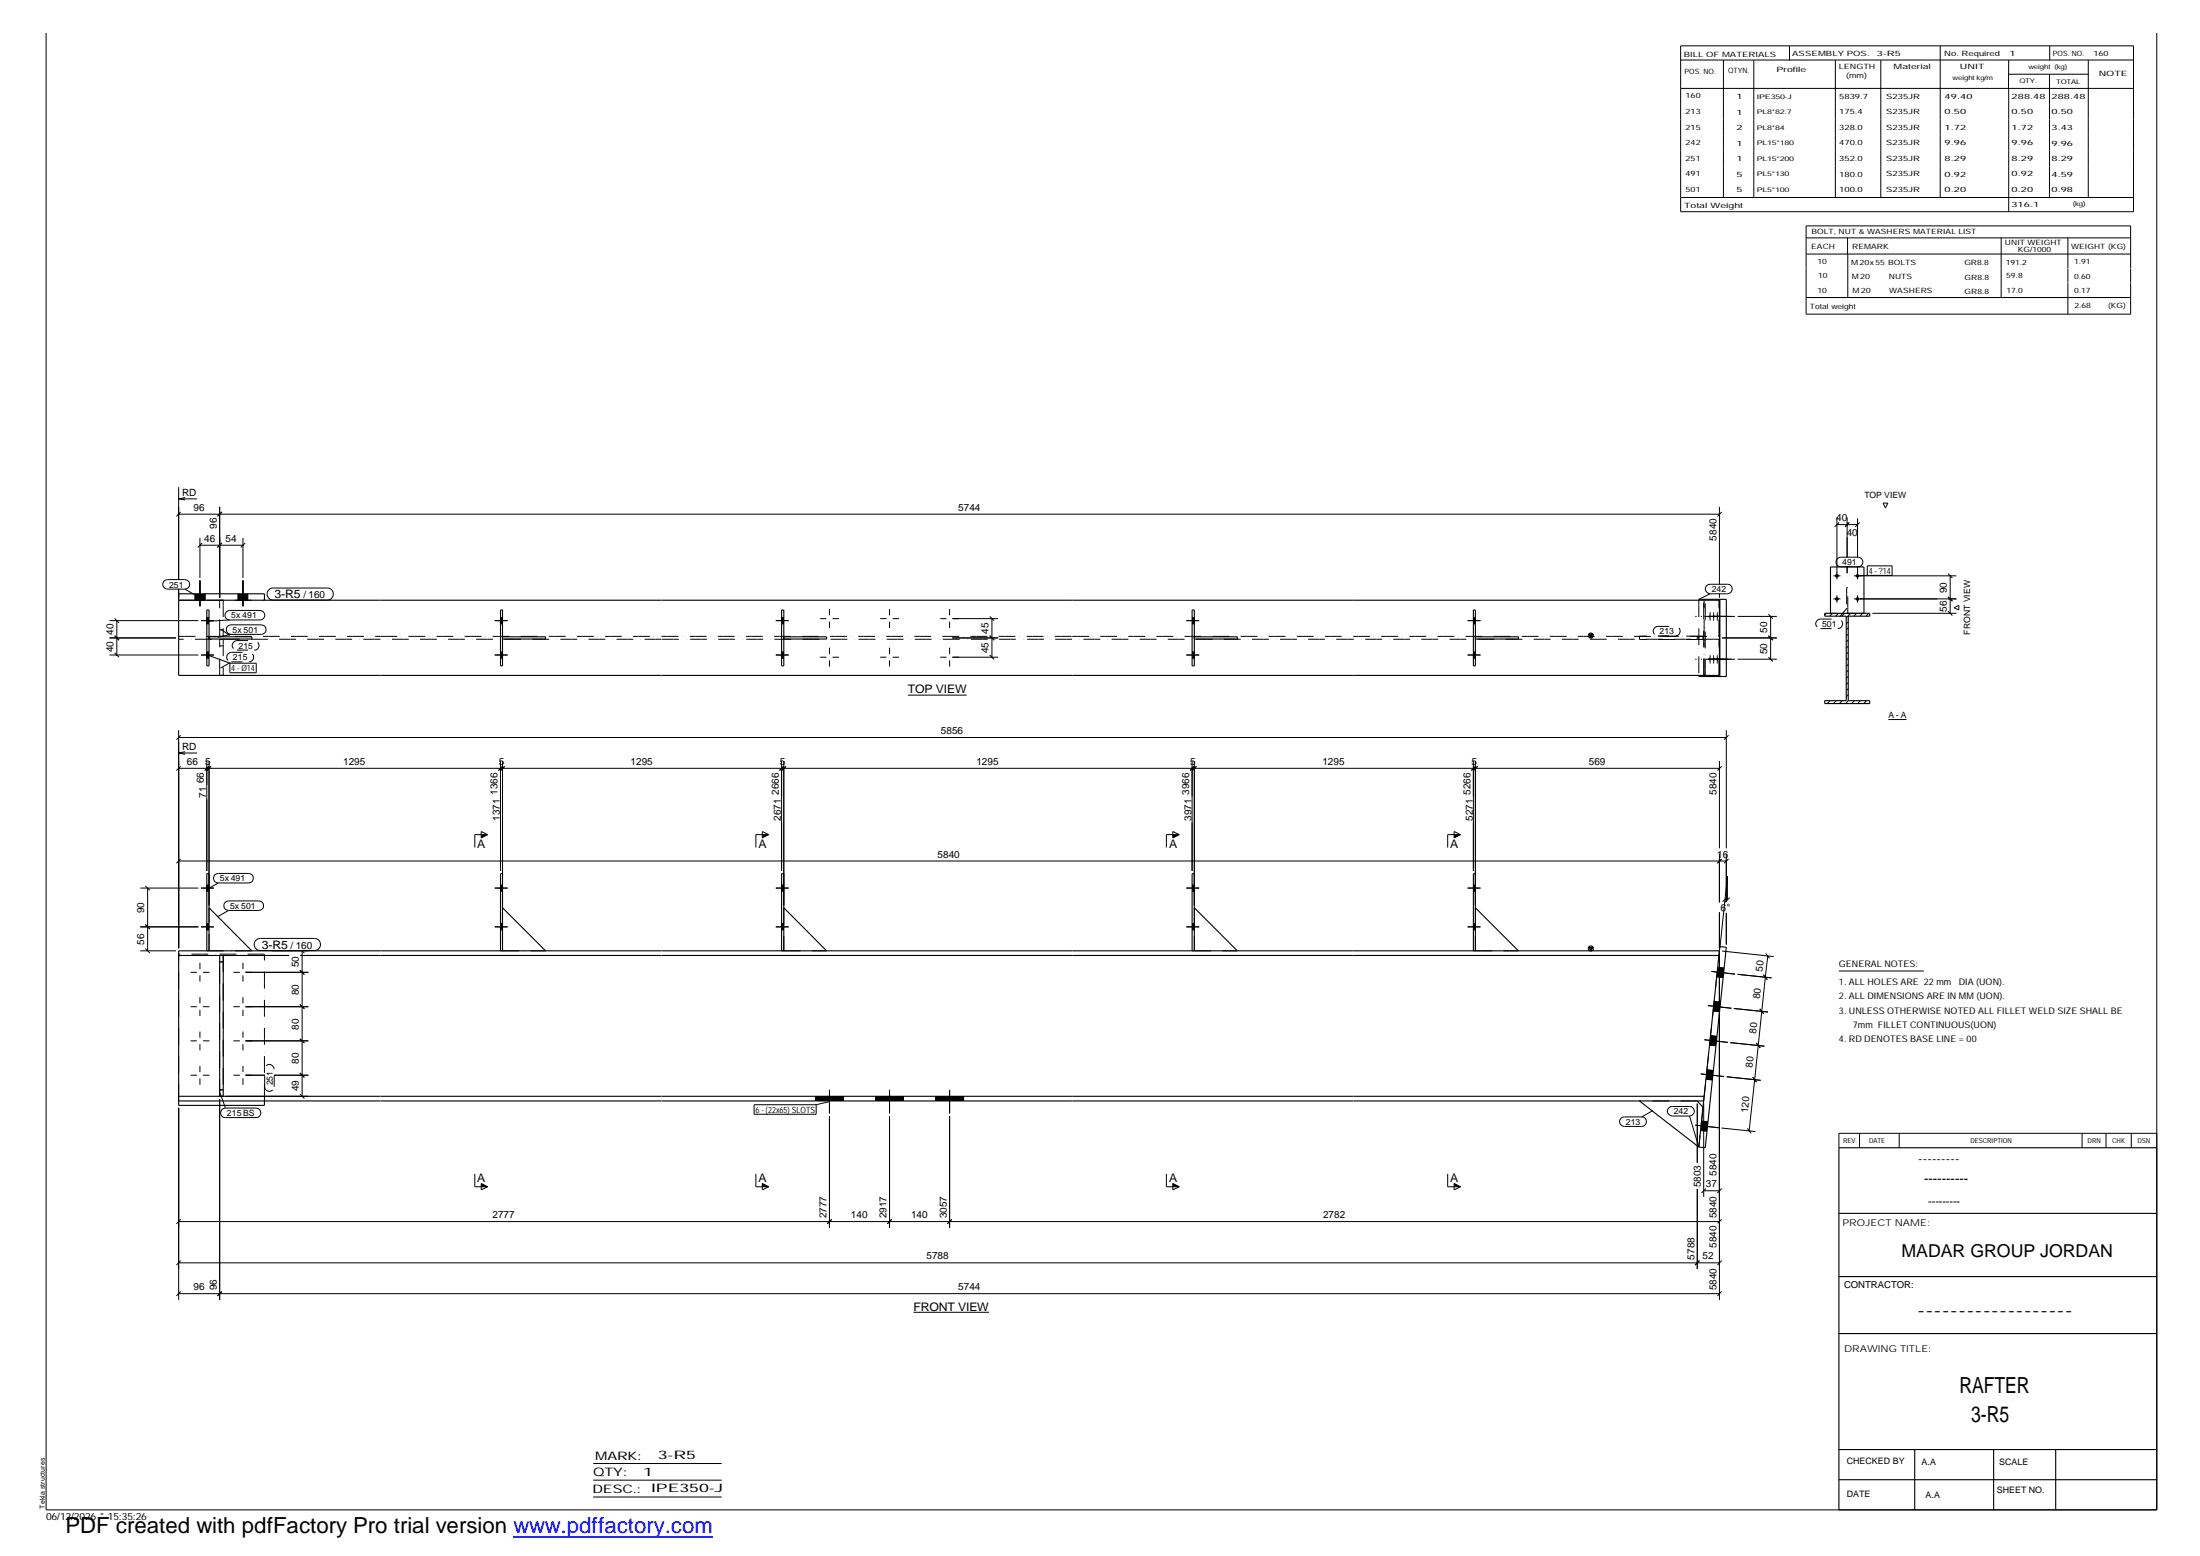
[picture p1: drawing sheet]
<svg xmlns="http://www.w3.org/2000/svg" width="420mm" height="297mm" viewBox="0 0 420 297" stroke-linecap="round" stroke-linejoin="round" font-family="sans-serif">
<g fill="none" stroke="#000" stroke-width=".19">
<path d="M321 8.7h86.5v31.7h-86.5zM321 11.5h86.5M321 16.9h86.5M329.1 11.5v26.2M334.9 11.5v26.2M341.8 8.8v2.7M350.5 11.5v26.2M359.2 11.5v26.2M370.5 8.7v29M383.6 11.5v5.4M383.6 14.2h15.3M383.6 16.9v23.5"/>
<path d="M391.4 14.2v23.5M391.5 8.8v2.7M398.8 11.5v26.2M411.9 6.3v281.9h-403.1v-281.9M321 37.7h86.5M344.9 48.5h62M344.9 45.4h62M344.9 56.8h62M352.8 45.4v3.1M352.9 48.5v8.3M382.2 45.4v11.4M394.9 45.4v5.8"/>
<path d="M394.9 51.3v2.7M394.9 54v6M406.9 51.2v-8.1h-62v16.8M406.9 51.3v2.7M406.9 54v6h-62M34.1 93v17.7M34.1 98.2h294.3M34.1 95.2l1.2 .2M34.1 95.2h3.5M34.5 97.7l-.8 .9M35.3 95l-1.2 .2M42 96.8v17.3"/>
<path d="M42.4 97.7l-.9 .9M328.4 96.8v14.8M328.8 97.7l-.8 .9M350.8 98.7v11.9M351.2 99.7l-.8 .9M352.8 98.7v7.7M353.1 99.8l-.7 .7M353.2 99.7l-.8 .8M354.8 99v7.4M355.2 99.7l-.9 .9M359.6 96h1l-.5 1zM20.9 118.5h17"/>
<path d="M21.9 118.1l.8 .8M22.3 118.5v6.5M31.4 110.9l.6-.3h3.3a.91 .91 0 0 1 .9 1 .91 .91 0 0 1-.9 .9h-3.3a.91 .91 0 0 1-.8-.6 .91 .91 0 0 1 .2-1zM34.1 112.4v1.7M35.3 112.5l2.1 1.2M37.3 113.4v1.2M38.2 102.7v7.6M38.2 110.8v4.9M38.2 104.1h8.2M38.4 118.5h2.5M38.6 103.7l-.8 .8M39.1 113.4v1.2"/>
<path d="M39.5 117.9h.4M39.5 119.1h.4M42.4 103.7l-.9 .8M43.2 116.8l.7-.3h5.8a.91 .91 0 0 1 .9 .9 .91 .91 0 0 1-.9 .9h-5.8a.88 .88 0 0 1-.9-.5 .88 .88 0 0 1 .2-1zM43.5 119.5l.6-.2h5.8a.91 .91 0 0 1 .9 .9 .91 .91 0 0 1-.9 .9h-5.8a.91 .91 0 0 1-.8-.6 .91 .91 0 0 1 .2-1zM43.9 118.3l-4.3 .3M45.5 113.4v1.2M46.4 102.7v7.6M46.4 110.8v4.9M46.8 103.7l-.8 .8M47.3 113.4v1.2M51.4 112.6l.5-.3h10.6a1.14 1.14 0 0 1 1.2 1.1 1.14 1.14 0 0 1-1.2 1.1h-10.3a1.15 1.15 0 0 1-1.1-.7 1.15 1.15 0 0 1 .3-1.2z"/>
<path d="M94.5 118.5h2.4M95.6 117.9h.4M95.6 119.1h.4M148.2 118.5h2.4M149.3 117.9h.4M149.3 119.1h.4M156.6 118.1h1.2M158.4 116.3v1.2M158.4 118.7v1.2M159 118.1h1.2M168.1 118.1h1.2M169.9 116.3v1.2"/>
<path d="M169.9 118.7v1.2M170.5 118.1h1.2M179.6 118.1h1.2M181.4 116.3v1.2M181.4 118.7v1.2M181.9 118.1h8.7M189 117.7l.9 .8M189.4 118.1v7.4M226.6 118.5h2.4M227.7 117.9h.4M227.7 119.1h.4M280.3 118.5h2.4"/>
<path d="M281.4 117.9h.4M281.4 119.1h.4M325.5 117.7h5.8M326 111.8l.6-.3h3.3a.91 .91 0 0 1 .9 .9 .91 .91 0 0 1-.9 1h-3.3a.92 .92 0 0 1-.8-.6 .92 .92 0 0 1 .2-1zM326.6 113.4l-2.2 1M328.4 113.3v.8M331.9 117.7h7.4M337.7 117.2l.9 .9M338.2 117.7v8.1M348.8 117.1l-.3 .3M350 117.1l-.6 .5M350.1 114.3h1.4"/>
<path d="M350.1 109.9h1.4M350.8 113.7v1.3M350.8 100.1h4M350.9 106.7l.6-.3h3.4a.91 .91 0 0 1 .9 .9 .91 .91 0 0 1-.9 .9h-3.4a.88 .88 0 0 1-.8-.6 .88 .88 0 0 1 .2-.9zM351.1 117.1l-.5 .5M352.3 117.1l-.6 .5M352.8 108.1v1.3M353 119.9l-.4 .4M353 118.7l-.4 .4M353.4 117.1l-.8 .8M354.1 114.3h19.5M354.1 109.9h19.5"/>
<path d="M354.6 117.1l-.6 .5M354.8 108.1v2.5M354.8 113.7v1.3M355.7 117.1l-.5 .5M356.6 108h4.8v1.8h-4.8zM356.6 109.8l-1.8 .1M356.9 117.1l-.5 .5M357.6 117.1h16M372 116.7l.9 .8M372 113.9l.9 .9M372 109.5l.9 .8M372.4 109.9v7.2"/>
<path d="M373.2 116l.9-.4v.8zM20.9 125h17M20.9 121.8h12.7M21.9 124.6l.8 .9M21.9 121.4l.8 .8M34.1 139.4v41.6M38.4 125h2.5M39.5 124.5h.4M39.5 125.6h.4M39.6 125l4.3 1.6M43.9 126.6h5v1.8h-5zM44.1 121.1l-2.5 .6"/>
<path d="M94.5 125h2.4M95.6 124.5h.4M95.6 125.6h.4M148.2 125h2.4M149.3 124.5h.4M149.3 125.6h.4M156.6 125.5h1.2M158.4 123.6v1.3M158.4 126.1v1.1M159 125.5h1.2M168.1 125.5h1.2M169.9 123.6v1.3"/>
<path d="M169.9 126.1v1.1M170.5 125.5h1.2M173.4 132.7h11.2M179.6 125.5h1.2M181.4 123.6v1.3M181.4 126.1v1.1M181.9 125.5h8.7M181.9 121.8h8.7M189 125l.9 .9M189 121.4l.9 .8M226.6 125h2.4M227.7 124.5h.4"/>
<path d="M227.7 125.6h.4M280.3 125h2.4M281.4 124.5h.4M281.4 125.6h.4M325.5 125.8h5.8M328.9 121.8h10.4M329.7 139.4v22.6M331.9 125.8h7.4M337.7 125.5l.9 .8M337.7 121.4l.9 .8M349.5 133.8l-.5 .5M350.7 133.8l-.6 .5"/>
<path d="M351.8 133.8l-.5 .5M353 133.8l-.5 .5M353 132.6l-.4 .4M353 131.5l-.4 .3M353 130.3l-.4 .4M353 129.1l-.4 .4M353 128l-.4 .3M353 126.9l-.4 .3M353 125.7l-.4 .3M353 124.5l-.4 .4M353 123.4l-.4 .3M353 122.2l-.4 .3"/>
<path d="M353 121.1l-.4 .3M354.2 133.8l-.6 .5M355.3 133.8l-.5 .5M356.4 133.8l-.5 .5M360.6 137.4h3.5M34.1 146.7h294.3M34.1 140.8h295.6M34.1 143.7l1.2 .3M34.1 143.7h3.5M34.5 140.4l-.8 .8M34.5 146.3l-.8 .8M35.3 143.5l-1.2 .2"/>
<path d="M39.5 145.3v21M39.9 146.3l-.8 .8M39.9 146.3l-.7 .8M39.9 145.3v27.5M40.3 146.3l-.8 .8M91.9 158.7l1.2 .6-1.2 .7zM93.1 159.3h-2.4v2.5M95.6 145.3v21M96 146.3l-.8 .8M96 145.3v27.5M96.4 146.3l-.8 .8M145.6 158.7l1.2 .6-1.2 .7z"/>
<path d="M146.8 159.3h-2.4v2.5M149.3 145.3v21M149.6 146.3l-.8 .8M149.7 146.3l-.8 .8M149.7 145.3v27.5M150.1 146.3l-.8 .8 .8-.8M224 158.7l1.2 .6-1.2 .7zM225.2 159.3h-2.4v2.5M227.7 145.3v21M228.1 146.3l-.8 .8M228.1 145.3v27.5M228.5 146.3l-.8 .8 .8-.8"/>
<path d="M277.7 158.7l1.2 .6-1.2 .7zM278.9 159.3h-2.4v2.5M281.4 145.3v21M281.8 146.3l-.8 .8M281.8 145.3v27.5M281.8 146.3l-.7 .8M282.2 146.3l-.8 .8M328.4 145.3v16.7M328.8 146.3l-.8 .8M330.1 140.4l-.8 .8M26.8 176.9h11.1M26.8 169.5h11.1"/>
<path d="M27.8 176.5l.8 .8M27.8 169.1l.8 .9M28.2 169.5v12M34.1 164.4h295.6M34.5 164l-.8 .8M38.4 176.9h2.5M38.4 169.5h2.5M39.5 176.3h.4M39.5 177.5h.4M39.5 169h.4M39.5 170.1h.4M41 167l.7-.3h5.8a.91 .91 0 0 1 .9 .9 .91 .91 0 0 1-.9 1h-5.8a.93 .93 0 0 1-.9-.6 .93 .93 0 0 1 .2-1z"/>
<path d="M41.7 168.6l-2.1 1.1M43 172.2l.6-.2h5.8a.91 .91 0 0 1 .9 .9 .91 .91 0 0 1-.9 .9h-5.8a.91 .91 0 0 1-.8-.6 .91 .91 0 0 1 .2-1zM43.6 173.8l-2 1.2M48.7 179.6l.6-.4 .4-.1h10.4a1.16 1.16 0 0 1 1.1 1.2 1.16 1.16 0 0 1-1.1 1.2h-10.4a1.16 1.16 0 0 1-1-1.9zM94.5 176.9h2.4M94.5 169.5h2.4M95.6 176.3h.4M95.6 177.5h.4M95.6 169h.4M95.6 170.1h.4M148.2 176.9h2.4M148.2 169.5h2.4"/>
<path d="M149.3 176.3h.4M149.3 177.5h.4M149.3 169h.4M149.3 170.1h.4M226.6 176.9h2.4M226.6 169.5h2.4M227.7 176.3h.4M227.7 177.5h.4M227.7 169h.4M227.7 170.1h.4M280.3 176.9h2.4M280.3 169.5h2.4"/>
<path d="M281.4 176.3h.4M281.4 177.5h.4M281.4 169h.4M281.4 170.1h.4M328.4 163v9.2M328.4 174.2v6.8M328.8 164l-.8 .8M329.4 171.7l-.9 9.3M329.7 163v9.2M329.7 174.3v6M329.9 167.3v4.5l-.5-.1zM329.9 171.4l-.9 .7"/>
<path d="M330.1 164l-.8 .8M330.3 171.4l-.8 .8M26.8 181.5h6.8M27.8 181.1l.8 .8M36.4 185.6h1.2M36.4 192.2h1.2M36.4 198.7h1.2M38.2 183.8v1.2M38.2 186.2v1.2M38.2 190.4v1.1M38.2 192.8v1.2M38.2 196.9v1.2"/>
<path d="M38.2 199.3v1.2M38.8 185.6h1.2M38.8 192.2h1.2M38.8 198.7h1.2M44.6 185.6h1.2M44.6 192.2h1.2M44.6 198.7h1.2M46.4 183.8v1.2M46.4 186.2v1.2M46.4 190.4v1.1M46.4 192.8v1.2M46.4 196.9v1.2"/>
<path d="M46.4 199.3v1.2M46.9 185.6h12M46.9 192.2h12M46.9 198.7h12M51.9 181.5h7M57.3 198.3l.8 .8M57.3 191.8l.8 .8M57.3 185.2l.8 .8M57.6 181.4l.5 .5M57.7 181.5v27.8M325.5 198.5l4.5 .5M326.2 192l4.5 .5"/>
<path d="M326.5 199.5l1.2 .1M326.7 197.7l1.2 .2M326.9 185.4l4.4 .6M327.2 193l1.2 .1M327.4 191.2l1.2 .1M327.9 186.5l1.2 .1M328.1 184.7l1.2 .1M328.4 182v66.1M328.9 181.6l9.9 1M330.5 199l6.5 .7M331.1 192.5l6.6 .7M331.9 186l6.4 .7"/>
<path d="M335.4 199.1l.8 1M336.1 192.6l.7 .9M336.8 186.1l.7 .9M337.2 182l.7 1M337.6 182.5l-3.5 33.4M351.2 185.4h16.2M34.1 211.5v36.6M36.4 205.3h1.2M38.2 203.5v1.2M38.2 205.9v1.2M38.8 205.3h1.2M42 209.8v38.3"/>
<path d="M42 208.6l1.1 2.9M42.4 211.8l.7-.3h5.8a.91 .91 0 0 1 .9 .9 .91 .91 0 0 1-.9 .9h-5.8a.91 .91 0 0 1-.9-.5 .91 .91 0 0 1 .2-1zM43.1 209.3h15.8M44.6 205.3h1.2M46.4 203.5v1.2M46.4 205.9v1.2M46.9 205.3h3.7M52.3 205.3h6.6M57.3 208.9l.8 .8M57.3 204.8l.8 .9M144 210.9h11.9v1.8h-11.9zM155.7 209.3v.9"/>
<path d="M158.4 208.1v4.4M158.4 213v21.4M158.4 210.3l-2.5 .6M161.1 209.3v.9M167.2 209.3v.9M169.9 208.1v4.4M169.9 213v21.4M172.6 209.3v.9M178.7 209.3v.9M181.4 208.1v4.4M181.4 213v21.4M184 209.3v.9"/>
<path d="M309.6 213.5l.6-.3h3.3a.91 .91 0 0 1 1 .9 .91 .91 0 0 1-1 .9h-3.3a.92 .92 0 0 1-.8-.5 .92 .92 0 0 1 .2-1zM315.6 212l-2.1 1.2M318.7 211.5l.7-.3h3.3a.91 .91 0 0 1 .9 .9 .91 .91 0 0 1-.9 .9h-3.3a.91 .91 0 0 1-.9-.5 .91 .91 0 0 1 .2-1zM322.7 213l1.7 6M323.8 214.8l4.5 .5M324.1 210.7v11.3M324.8 215.8l1.2 .1M324.8 205l4.5 .5M325 214l1.2 .2M325.4 210.7v17.8M325.8 206l1.2 .1M326 204.2l1.2 .2"/>
<path d="M328.8 215.3l6.4 .7M329.8 205.6l6.5 .6M333.7 215.4l.7 1M334.7 205.6l.7 1M355.1 216.4v2.7M362.7 216.4v2.7M397.6 216.4v2.7M402.2 216.4v2.7M407 216.4v2.7M411.9 216.4h-60.7v2.7M34.1 233.2h294.3M34.5 232.8l-.8 .8"/>
<path d="M90.7 224.1v2.5h2.4M91.9 225.9l1.2 .7-1.2 .5zM144.4 224.1v2.5h2.4M145.6 225.9l1.2 .7-1.2 .5zM158.8 232.8l-.8 .8M170.3 232.8l-.8 .8M181.8 232.8l-.9 .8M222.8 224.1v2.5h2.4M224 225.9l1.2 .7-1.2 .5zM276.5 224.1v2.5h2.4M277.7 225.9l1.2 .7-1.2 .5zM324.1 227v15.3"/>
<path d="M325.4 227.3h3M325.8 226.9l-.8 .8M328.8 226.9l-.8 .8M328.8 232.8l-.8 .7M34.1 247h294.3M34.1 241.1h294.3M34.5 246.5l-.8 .9M34.5 240.7l-.8 .8M42.4 246.5l-.9 .9M174.5 250.5h14.4M324.6 240.7l-.9 .8M328.8 246.5l-.8 .9"/>
<path d="M328.8 240.7l-.8 .8M113.3 279.4h24.5M113.3 282.6h24.5M113.3 285.8h24.5"/>
</g>
<g fill="#000">
<path d="M303.4 121.1h.8l-.4 .7zM91.9 159.3h1.2l-1.2 .7zM145.6 159.3h1.2l-1.2 .7zM224 159.3h1.2l-1.2 .7zM277.7 159.3h1.2l-1.2 .7zM303.4 180.8h.8l-.4 .7zM91.9 225.9l1.2 .7h-1.2zM145.6 225.9l1.2 .7h-1.2zM224 225.9l1.2 .7h-1.2zM277.7 225.9l1.2 .7h-1.2z"/>
<path d="M37.3 113.4h1.8v1.2h-1.8z" fill-rule="evenodd"/>
<path d="M37.3 113.4h1.8v1.2h-1.8z" fill-rule="evenodd"/>
<path d="M37.3 113.4h1.8v1.2h-1.8z" fill-rule="evenodd"/>
<path d="M37.3 113.4h1.8v1.2h-1.8z" fill-rule="evenodd"/>
<path d="M39.5 117.9h.4v1.2h-.4z" fill-rule="evenodd"/>
<path d="M39.5 117.9h.4v1.2h-.4z" fill-rule="evenodd"/>
<path d="M45.5 113.4h1.8v1.2h-1.8z" fill-rule="evenodd"/>
<path d="M45.5 113.4h1.8v1.2h-1.8z" fill-rule="evenodd"/>
<path d="M45.5 113.4h1.8v1.2h-1.8z" fill-rule="evenodd"/>
<path d="M45.5 113.4h1.8v1.2h-1.8z" fill-rule="evenodd"/>
<path d="M95.6 117.9h.4v1.2h-.4z" fill-rule="evenodd"/>
<path d="M95.6 117.9h.4v1.2h-.4z" fill-rule="evenodd"/>
<path d="M149.3 117.9h.4v1.2h-.4z" fill-rule="evenodd"/>
<path d="M149.3 117.9h.4v1.2h-.4z" fill-rule="evenodd"/>
<path d="M227.7 117.9h.4v1.2h-.4z" fill-rule="evenodd"/>
<path d="M227.7 117.9h.4v1.2h-.4z" fill-rule="evenodd"/>
<path d="M281.4 117.9h.4v1.2h-.4z" fill-rule="evenodd"/>
<path d="M281.4 117.9h.4v1.2h-.4z" fill-rule="evenodd"/>
<path d="M326.6 116.8l.1 .2-.1 1.6-.1-.6z" fill-rule="evenodd"/>
<path d="M327.2 116.8l.2 .7-.1 1.1a1.71 1.71 0 0 1-.1-1.6z" fill-rule="evenodd"/>
<path d="M327.9 116.8l.2 .5-.1 1.3-.1-.3z" fill-rule="evenodd"/>
<path d="M39.5 124.5h.4v1.1h-.4z" fill-rule="evenodd"/>
<path d="M39.5 124.5h.4v1.1h-.4z" fill-rule="evenodd"/>
<path d="M95.6 124.5h.4v1.1h-.4z" fill-rule="evenodd"/>
<path d="M95.6 124.5h.4v1.1h-.4z" fill-rule="evenodd"/>
<path d="M149.3 124.5h.4v1.1h-.4z" fill-rule="evenodd"/>
<path d="M149.3 124.5h.4v1.1h-.4z" fill-rule="evenodd"/>
<path d="M227.7 124.5h.4v1.1h-.4z" fill-rule="evenodd"/>
<path d="M227.7 124.5h.4v1.1h-.4z" fill-rule="evenodd"/>
<path d="M281.4 124.5h.4v1.1h-.4z" fill-rule="evenodd"/>
<path d="M281.4 124.5h.4v1.1h-.4z" fill-rule="evenodd"/>
<path d="M326.6 125l.1 .2-.1 1.6-.1-.6z" fill-rule="evenodd"/>
<path d="M327.3 125l.1 .7-.1 1.1-.1-.7z" fill-rule="evenodd"/>
<path d="M328 125l.1 .5-.1 1.3z" fill-rule="evenodd"/>
<path d="M39.5 176.3h.4v1.2h-.4z" fill-rule="evenodd"/>
<path d="M39.5 169h.4v1.1h-.4z" fill-rule="evenodd"/>
<path d="M39.5 176.3h.4v1.2h-.4z" fill-rule="evenodd"/>
<path d="M39.5 169h.4v1.1h-.4z" fill-rule="evenodd"/>
<path d="M95.6 176.3h.4v1.2h-.4z" fill-rule="evenodd"/>
<path d="M95.6 169h.4v1.1h-.4z" fill-rule="evenodd"/>
<path d="M95.6 176.3h.4v1.2h-.4z" fill-rule="evenodd"/>
<path d="M95.6 169h.4v1.1h-.4z" fill-rule="evenodd"/>
<path d="M149.3 176.3h.4v1.2h-.4z" fill-rule="evenodd"/>
<path d="M149.3 169h.4v1.1h-.4z" fill-rule="evenodd"/>
<path d="M149.3 176.3h.4v1.2h-.4z" fill-rule="evenodd"/>
<path d="M149.3 169h.4v1.1h-.4z" fill-rule="evenodd"/>
<path d="M227.7 176.3h.4v1.2h-.4z" fill-rule="evenodd"/>
<path d="M227.7 169h.4v1.1h-.4z" fill-rule="evenodd"/>
<path d="M227.7 176.3h.4v1.2h-.4z" fill-rule="evenodd"/>
<path d="M227.7 169h.4v1.1h-.4z" fill-rule="evenodd"/>
<path d="M281.4 176.3h.4v1.2h-.4z" fill-rule="evenodd"/>
<path d="M281.4 169h.4v1.1h-.4z" fill-rule="evenodd"/>
<path d="M281.4 176.3h.4v1.2h-.4z" fill-rule="evenodd"/>
<path d="M281.4 169h.4v1.1h-.4z" fill-rule="evenodd"/>
<path d="M326.7 197.7l1.2 .2-.2 1.7-1.2-.1z" fill-rule="evenodd"/>
<path d="M326.7 197.7l1.2 .2-.2 1.7-1.2-.1z" fill-rule="evenodd"/>
<path d="M327.4 191.2l1.2 .1-.2 1.8-1.2-.1z" fill-rule="evenodd"/>
<path d="M327.4 191.2l1.2 .1-.2 1.8-1.2-.1z" fill-rule="evenodd"/>
<path d="M328.1 184.7l1.2 .1-.2 1.8-1.2-.1z" fill-rule="evenodd"/>
<path d="M328.1 184.7l1.2 .1-.2 1.8-1.2-.1z" fill-rule="evenodd"/>
<path d="M155.7 209.3h5.4v.9h-5.4z" fill-rule="evenodd"/>
<path d="M155.7 209.3h5.4v.9h-5.4z" fill-rule="evenodd"/>
<path d="M167.2 209.3h5.4v.9h-5.4z" fill-rule="evenodd"/>
<path d="M167.2 209.3h5.4v.9h-5.4z" fill-rule="evenodd"/>
<path d="M178.7 209.3h5.3v.9h-5.3z" fill-rule="evenodd"/>
<path d="M178.7 209.3h5.3v.9h-5.3z" fill-rule="evenodd"/>
<path d="M325 214l1.2 .2-.2 1.7-1.2-.1z" fill-rule="evenodd"/>
<path d="M325 214l1.2 .2-.2 1.7-1.2-.1z" fill-rule="evenodd"/>
<path d="M326 204.2l1.2 .2-.2 1.7-1.2-.1z" fill-rule="evenodd"/>
<path d="M326 204.2l1.2 .2-.2 1.7-1.2-.1z" fill-rule="evenodd"/>
<circle cx="350.8" cy="114.3" r=".35"/>
<circle cx="350.8" cy="109.9" r=".36"/>
<circle cx="354.7" cy="114.4" r=".35"/>
<circle cx="354.8" cy="109.9" r=".36"/>
</g>
<g fill="none" stroke="#000" stroke-width=".21">
<path d="M34.1 114.6h294.3v14.3h-294.3v-15.5h16.4v1.2M39.5 116.4h.4v10.7h-.4zM95.6 116.4h.4v10.7h-.4zM149.3 116.4h.4v10.7h-.4zM227.7 116.4h.4v10.7h-.4zM281.4 116.4h.4v10.7h-.4zM324.4 114.6v-.2h5.3v14.7h-5.3v-.2M328.5 114.4v14.7M348.5 117.1h8.6v.5h-4.1v16.2h4.1v.5h-8.6v-.5h4.1v-16.2h-4.1zM349.6 117.1v-8.9h6.4v8.9M39.9 121.6h8.2v.4h-8.2M96 121.6h8.2v.4h-8.2"/>
<path d="M149.7 121.6h8.2v.4h-8.2M228.1 121.6h8.2v.4h-8.2M281.8 121.6h8.2v.4h-8.2M303.4 121.1h.8l-.4 .7zM39.9 173.3l8.2 8.2M96 173.3l8.2 8.2M149.7 173.3l8.2 8.2M228.1 173.3l8.2 8.2M281.8 173.3l8.2 8.2M34.1 182.4h21.1M39.5 181.5v-14.7h.4v14.7M42 182.4v26.9"/>
<path d="M42.6 182.4v26.9M57.3 182.4h271M95.6 181.5v-14.7h.4v14.7M149.3 181.5v-14.7h.4v14.7M227.7 181.5v-14.7h.4v14.7M281.4 181.5v-14.7h.4v14.7M303.4 180.8h.8l-.4 .7zM328.4 181.5h-294.3v29.5h16.4v-.8M328.5 180.7l1.2 .1-4 38.3-1.3-.1zM34.1 210.2h291.3M34.1 209.3h291.4M313.1 210.2l11.3 8.8"/>
<path d="M324.1 210.2l1.1 1.2M351.2 219.1h60.7v69.1h-60.7zM351.2 231.6h60.7M351.2 254.6h60.7M351.2 243.7h60.7M351.2 276.7h60.7M365.7 276.7v11.5M380.7 276.7v11.5M392.6 276.7v11.5M351.2 282.5h60.7"/>
<circle cx="303.8" cy="121.3" r=".49"/>
<circle cx="303.8" cy="181.1" r=".49"/>
</g>
<g fill="none" stroke="#000" stroke-width=".19" stroke-dasharray="1.1 0 2.1 .7 0 1.4" stroke-linecap="butt">
<path d="M34.1 114.6h16.4M42 114.6h.6M42.6 114.6v6.9M324.4 114.6v14.3M352.7 112.2v4.9M352.7 117.1h.2M352.9 112.2h-.2M352.9 117.1v-4.9M356 117.1h-6.4M34.1 121.5h38.5M39.9 122v-.4M42 128.9v-6.9"/>
<path d="M42 122h.6M42 121.5v-6.9M42.6 123.3h-.6M42.6 122v6.9M42.6 128.9h-.6M42.6 121.5h-.6M42.6 120.3h-.6M72.6 122h-38.5M72.6 121.5h53.7M96 122v-.4M126.3 122h-53.7M126.4 121.5h78.3"/>
<path d="M149.7 122v-.4M204.7 122h-78.3M204.8 121.5h53.6M228.1 122v-.4M258.4 122h-53.6M258.4 121.5h69.9M281.8 122v-.4M313.1 121.4v.7M324.1 122.1v-.7M324.4 122.1v-.7M325.2 122.1h-12.1M325.2 122.1v-.7"/>
<path d="M325.2 121.4h-12.1M325.4 128.9v-14.3M325.5 128.9v-6.9M325.5 121.5v-6.9M325.7 129.1v-14.7M328.3 122h-69.9M328.3 128.9v-6.9M328.3 121.5v-6.9M96 173.3v8.2M149.7 173.3v8.2M228.1 173.3v8.2M281.8 173.3v8.2"/>
<path d="M39.9 181.5v-8.2M39.9 181.5h-.4M42 182.4h.6M42.6 183.6h-.6M42.6 182.4v26.9M48.1 181.5h-8.2M50.5 182.1h-16.4M96 181.5h8.2M96 181.5h-.4M149.7 181.5h8.2M149.7 181.5h-.4M228.1 181.5h8.2"/>
<path d="M228.1 181.5h-.4M281.8 181.5h8.2M281.8 181.5h-.4M34.1 210.2v-28.1M42 208.1h.6M42 209.3v-26.9M42.6 209.3h-.6M50.5 210.2v-28.1M324.1 210.2h-11M325.2 211.4l-.8 7.6M325.4 210.2l3-28.7"/>
</g>
<g fill="none" stroke="#000" stroke-width=".19" stroke-dasharray="2.1 2.1" stroke-linecap="butt">
<path d="M316.7 119.6h3.3M316.7 119.6a.91 .91 0 0 0-1 .9 .91 .91 0 0 0 1 .9M328.3 117.7h-4.5M329.3 117.7h-4.5M347.7 118.2h3.3M347.7 118.2a.91 .91 0 0 0-.9 .9 .91 .91 0 0 0 .9 .9M352.7 116.1l-1.7 2.1M42.1 120.1l3.2 2.2M42.1 127.5l2.1-1.1M44.2 126.4h3.3M44.2 124.5h3.3M44.2 124.5a.91 .91 0 0 0-.9 .9 .91 .91 0 0 0 .9 1"/>
<path d="M45.3 124.1h3.3M45.3 122.3h3.3M45.3 122.3a.91 .91 0 0 0-1 .9 .91 .91 0 0 0 1 .9M47.5 126.4a.91 .91 0 0 0 .9-1 .91 .91 0 0 0-.9-.9M48.6 124.1a.91 .91 0 0 0 .9-.9 .91 .91 0 0 0-.9-.9M316.7 121.4h3.3M320 121.4a.91 .91 0 0 0 .9-.9 .91 .91 0 0 0-.9-.9M328.3 125.8h-4.5M329.3 125.8h-4.5M347.7 120h3.3M351 120a.91 .91 0 0 0 .9-.9 .91 .91 0 0 0-.9-.9M50.5 207.5v-3.4"/>
<path d="M50.5 207.5a.91 .91 0 0 0 1 .9 .91 .91 0 0 0 .9-.9M52.4 207.5v-3.4M52.4 204.1a.91 .91 0 0 0-.9-.9 .91 .91 0 0 0-1 .9"/>
</g>
<path d="M98 293.3h38.2" fill="none" stroke="#00f" stroke-width=".3"/>
<g font-size="4.2">
<text x="374.2" y="265.9">RAFTER</text>
<text x="376.5" y="271.4">3-R5</text>
<text x="12.5" y="292.7">PDF created with pdfFactory Pro trial version www.pdffactory.com</text>
</g>
<text font-size="3.4" x="363.1" y="239.9">MADAR GROUP JORDAN</text>
<g font-size="2.5">
<text x="366.3" y="222.1">---------</text>
<text x="367.5" y="225.9">----------</text>
<text x="366.1" y="250.9">-------------------</text>
</g>
<g font-size="2.2">
<text x="52.5" y="114.2">3-R5</text>
<text x="173.4" y="132.3">TOP VIEW</text>
<text x="91.1" y="161.9">A</text>
<text x="144.9" y="161.9">A</text>
<text x="223.3" y="161.9">A</text>
<text x="276.9" y="161.9">A</text>
<text x="50" y="181.2">3-R5</text>
<text x="91.1" y="225.7">A</text>
<text x="144.9" y="225.7">A</text>
<text x="223.3" y="225.7">A</text>
<text x="276.9" y="225.7">A</text>
<text x="174.5" y="250.2">FRONT VIEW</text>
<text x="113.3" y="281.8">QTY:</text>
<text x="113.7" y="278.6">MARK:</text>
<text x="122.9" y="281.8">1</text>
<text x="125.6" y="278.6">3-R5</text>
<text x="113.2" y="285">DESC.:</text>
<text x="124.3" y="284.9">IPE350-J</text>
</g>
<text font-size="2.1" x="368.3" y="230.1">---------</text>
<g font-size="1.9">
<text x="34.8" y="94.6">RD</text>
<text x="37" y="97.5">96</text>
<text x="41.4" y="101" transform="rotate(-90 41.4 101)">96</text>
<text x="183" y="97.5">5744</text>
<text x="350.7" y="99.5">40</text>
<text x="39" y="103.4">46</text>
<text x="43.1" y="103.4">54</text>
<text x="327.8" y="103.2" transform="rotate(-90 327.8 103.2)">5840</text>
<text x="352.7" y="102.3">40</text>
<text x="371.8" y="113.2" transform="rotate(-90 371.8 113.2)">90</text>
<text x="58" y="114.2">/ 160</text>
<text x="371.8" y="116.8" transform="rotate(-90 371.8 116.8)">56</text>
<text x="21.7" y="124.5" transform="rotate(-90 21.7 124.5)">40</text>
<text x="21.7" y="121.2" transform="rotate(-90 21.7 121.2)">40</text>
<text x="188.8" y="124.7" transform="rotate(-90 188.8 124.7)">45</text>
<text x="188.8" y="121" transform="rotate(-90 188.8 121)">45</text>
<text x="337.5" y="124.9" transform="rotate(-90 337.5 124.9)">50</text>
<text x="337.5" y="120.8" transform="rotate(-90 337.5 120.8)">50</text>
<text x="34.8" y="143.2">RD</text>
<text x="179.7" y="140.1">5856</text>
<text x="35.7" y="146">66</text>
<text x="38.9" y="149.5" transform="rotate(-90 38.9 149.5)">66</text>
<text x="39.2" y="146">5</text>
<text x="65.5" y="146">1295</text>
<text x="95.2" y="146">5</text>
<text x="120.4" y="146">1295</text>
<text x="148.9" y="146">5</text>
<text x="186.5" y="146">1295</text>
<text x="227.3" y="146">5</text>
<text x="252.6" y="146">1295</text>
<text x="281.1" y="146">5</text>
<text x="303.4" y="146">569</text>
<text x="39.4" y="152.3" transform="rotate(-90 39.4 152.3)">71</text>
<text x="95" y="151.7" transform="rotate(-90 95 151.7)">1366</text>
<text x="148.7" y="151.7" transform="rotate(-90 148.7 151.7)">2666</text>
<text x="227.1" y="151.7" transform="rotate(-90 227.1 151.7)">3966</text>
<text x="280.8" y="151.7" transform="rotate(-90 280.8 151.7)">5266</text>
<text x="327.8" y="151.7" transform="rotate(-90 327.8 151.7)">5840</text>
<text x="95.5" y="156.7" transform="rotate(-90 95.5 156.7)">1371</text>
<text x="149.1" y="156.7" transform="rotate(-90 149.1 156.7)">2671</text>
<text x="227.5" y="156.7" transform="rotate(-90 227.5 156.7)">3971</text>
<text x="281.3" y="156.7" transform="rotate(-90 281.3 156.7)">5271</text>
<text x="179.1" y="163.7">5840</text>
<text x="328" y="163.7">16</text>
<text x="328.6" y="173.9" transform="rotate(3 328.6 173.9)">6°</text>
<text x="27.6" y="174.3" transform="rotate(-90 27.6 174.3)">90</text>
<text x="27.6" y="180.3" transform="rotate(-90 27.6 180.3)">56</text>
<text x="55.5" y="181.2">/ 160</text>
<text x="57.1" y="184.6" transform="rotate(-90 57.1 184.6)">50</text>
<text x="336.6" y="185.5" transform="rotate(-84 336.6 185.5)">50</text>
<text x="57.1" y="190" transform="rotate(-90 57.1 190)">80</text>
<text x="336.1" y="190.8" transform="rotate(-84 336.1 190.8)">80</text>
<text x="57.1" y="196.5" transform="rotate(-90 57.1 196.5)">80</text>
<text x="335.4" y="197.3" transform="rotate(-84 335.4 197.3)">80</text>
<text x="57.1" y="203.1" transform="rotate(-90 57.1 203.1)">80</text>
<text x="334.7" y="203.8" transform="rotate(-84 334.7 203.8)">80</text>
<text x="57.1" y="208.4" transform="rotate(-90 57.1 208.4)">49</text>
<text x="333.8" y="212.5" transform="rotate(-84 333.8 212.5)">120</text>
<text x="324.8" y="226.7" transform="rotate(-90 324.8 226.7)">5803</text>
<text x="325.8" y="226.6">37</text>
<text x="327.8" y="224.4" transform="rotate(-90 327.8 224.4)">5840</text>
<text x="94.1" y="232.5">2777</text>
<text x="157.9" y="232.6" transform="rotate(-90 157.9 232.6)">2777</text>
<text x="162.5" y="232.5">140</text>
<text x="169.3" y="232.6" transform="rotate(-90 169.3 232.6)">2917</text>
<text x="174" y="232.5">140</text>
<text x="180.8" y="232.6" transform="rotate(-90 180.8 232.6)">3057</text>
<text x="252.7" y="232.5">2782</text>
<text x="327.8" y="232.6" transform="rotate(-90 327.8 232.6)">5840</text>
<text x="327.8" y="238.2" transform="rotate(-90 327.8 238.2)">5840</text>
<text x="177" y="240.4">5788</text>
<text x="323.6" y="240.4" transform="rotate(-90 323.6 240.4)">5788</text>
<text x="325.2" y="240.4">52</text>
<text x="37" y="246.3">96</text>
<text x="41.4" y="246.3" transform="rotate(-90 41.4 246.3)">96</text>
<text x="183" y="246.3">5744</text>
<text x="327.8" y="246.3" transform="rotate(-90 327.8 246.3)">5840</text>
<text x="8.8" y="290.2">06/12/2026 * 15:35:26</text>
</g>
<g font-size="1.8">
<text x="351.9" y="234.1">PROJECT NAME:</text>
<text x="352.2" y="245.8">CONTRACTOR:</text>
<text x="352.2" y="258.1">DRAWING TITLE:</text>
</g>
<g font-size="1.7">
<text x="356.1" y="95.1">TOP VIEW</text>
<text x="351.8" y="107.9">491</text>
<text x="32.3" y="112.2">251</text>
<text x="326.9" y="113.1">242</text>
<text x="356.9" y="109.5">4 - ?14</text>
<text x="44.2" y="118.1">5x 491</text>
<text x="348" y="119.7">501</text>
<text x="44.4" y="120.8">5x 501</text>
<text x="45.6" y="123.8">215</text>
<text x="316.9" y="121.1">213</text>
<text x="376.3" y="121.1" transform="rotate(-90 376.3 121.1)">FRONT VIEW</text>
<text x="44.2" y="128.1">4 - Ø14</text>
<text x="44.5" y="126.1">215</text>
<text x="360.6" y="137">A - A</text>
<text x="42" y="168.3">5x 491</text>
<text x="43.9" y="173.5">5x 501</text>
<text x="351.2" y="184.6">GENERAL NOTES:</text>
<text x="351.2" y="190.8">2. ALL DIMENSIONS ARE IN MM (UON).</text>
<text x="351.2" y="188.1">1. ALL HOLES ARE 22 mm</text>
<text x="374.1" y="188.1">DIA (UON).</text>
<text x="351.2" y="193.5">3. UNLESS OTHERWISE NOTED ALL FILLET WELD SIZE SHALL BE</text>
<text x="353.9" y="196.2">7mm FILLET CONTINUOUS(UON)</text>
<text x="351.2" y="198.9">4. RD DENOTES BASE LINE = 00</text>
<text x="52.1" y="207.2" transform="rotate(-90 52.1 207.2)">251</text>
<text x="43.3" y="213">215 BS</text>
<text x="144.3" y="212.4">6- (22x65) SLOTS</text>
<text x="310.5" y="214.7">213</text>
<text x="319.7" y="212.8">242</text>
<text x="352.7" y="279.5">CHECKED BY</text>
<text x="367" y="279.6">A.A</text>
<text x="381.8" y="279.7">SCALE</text>
<text x="352.7" y="285.7">DATE</text>
<text x="367.7" y="285.9">A.A</text>
<text x="381.3" y="285.1">SHEET NO.</text>
</g>
<g font-size="1.4">
<text x="321.6" y="10.9">BILL OF MATERIALS</text>
<text x="342.3" y="10.7">ASSEMBLY POS.</text>
<text x="358.4" y="10.7">3-R5</text>
<text x="371.3" y="10.6">No. Required</text>
<text x="383.8" y="10.6">1</text>
<text x="392" y="10.6">POS. NO.</text>
<text x="399.8" y="10.7">160</text>
<text x="321.7" y="14">POS. NO.</text>
<text x="330" y="14">QTYN.</text>
<text x="339.3" y="13.8">Profile</text>
<text x="351.2" y="13.2">LENGTH</text>
<text x="352.6" y="15">(mm)</text>
<text x="361.7" y="13.2">Material</text>
<text x="374.3" y="13.2">UNIT</text>
<text x="400.8" y="14.4">NOTE</text>
<text x="321.9" y="18.8">160</text>
<text x="321.9" y="21.7">213</text>
<text x="331.6" y="18.9">1</text>
<text x="331.6" y="21.9">1</text>
<text x="351.2" y="18.8">5839.7</text>
<text x="351.2" y="21.8">175.4</text>
<text x="360.2" y="18.8">S235JR</text>
<text x="360.2" y="21.8">S235JR</text>
<text x="371.4" y="18.9">49.40</text>
<text x="371.4" y="21.8">0.50</text>
<text x="384.2" y="18.8">288.48</text>
<text x="384.2" y="21.8">0.50</text>
<text x="391.8" y="18.9">288.48</text>
<text x="391.8" y="21.8">0.50</text>
<text x="321.9" y="24.8">215</text>
<text x="321.9" y="27.7">242</text>
<text x="331.6" y="24.8">2</text>
<text x="331.6" y="27.8">1</text>
<text x="351.2" y="24.8">328.0</text>
<text x="351.2" y="27.8">470.0</text>
<text x="360.2" y="24.8">S235JR</text>
<text x="360.2" y="27.8">S235JR</text>
<text x="371.4" y="24.8">1.72</text>
<text x="371.4" y="27.8">9.96</text>
<text x="384.2" y="24.8">1.72</text>
<text x="384.2" y="27.7">9.96</text>
<text x="391.8" y="24.8">3.43</text>
<text x="391.8" y="27.8">9.96</text>
<text x="321.9" y="30.7">251</text>
<text x="321.9" y="33.6">491</text>
<text x="331.6" y="30.8">1</text>
<text x="331.6" y="33.8">5</text>
<text x="351.2" y="30.7">352.0</text>
<text x="351.2" y="33.7">180.0</text>
<text x="360.2" y="30.7">S235JR</text>
<text x="360.2" y="33.7">S235JR</text>
<text x="371.4" y="30.8">8.29</text>
<text x="371.4" y="33.7">0.92</text>
<text x="384.2" y="30.7">8.29</text>
<text x="384.2" y="33.7">0.92</text>
<text x="391.8" y="30.8">8.29</text>
<text x="391.8" y="33.7">4.59</text>
<text x="321.6" y="39.7">Total Weight</text>
<text x="321.9" y="36.6">501</text>
<text x="331.6" y="36.7">5</text>
<text x="351.2" y="36.7">100.0</text>
<text x="360.2" y="36.6">S235JR</text>
<text x="371.4" y="36.7">0.20</text>
<text x="384.1" y="39.6">316.1</text>
<text x="384.2" y="36.6">0.20</text>
<text x="391.8" y="36.7">0.98</text>
<text x="345.9" y="47.5">EACH</text>
<text x="345.9" y="44.6">BOLT, NUT &amp; WASHERS MATERIAL LIST</text>
<text x="353.7" y="47.5">REMARK</text>
<text x="382.9" y="46.7">UNIT WEIGHT</text>
<text x="395.6" y="47.4">WEIGHT (KG)</text>
<text x="347.1" y="50.4">10</text>
<text x="347.2" y="53.1">10</text>
<text x="353.5" y="50.5">M20x 55 BOLTS</text>
<text x="353.7" y="53.2">M20</text>
<text x="360.7" y="53.2">NUTS</text>
<text x="375.2" y="50.6">GR8.8</text>
<text x="375.2" y="53.4">GR8.8</text>
<text x="383.1" y="50.5">191.2</text>
<text x="383.2" y="53.2">59.8</text>
<text x="385.4" y="48.2">KG/1000</text>
<text x="396.1" y="50.4">1.91</text>
<text x="396.1" y="53.2">0.60</text>
<text x="345.7" y="58.9">Total weight</text>
<text x="347.1" y="56">10</text>
<text x="353.8" y="56">M20</text>
<text x="360.8" y="56">WASHERS</text>
<text x="375.2" y="56.1">GR8.8</text>
<text x="383.2" y="55.9">17.0</text>
<text x="396.1" y="56">0.17</text>
<text x="396.2" y="58.8">2.68</text>
<text x="402.6" y="58.7">(KG)</text>
</g>
<g font-size="1.3">
<text x="352" y="218.3">REV.</text>
<text x="357" y="218.2">DATE</text>
<text x="376.3" y="218.2">DESCRIPTION</text>
<text x="398.7" y="218.2">DRN</text>
<text x="403.4" y="218.2">CHK</text>
<text x="408.2" y="218.3">DSN</text>
<text x="8.6" y="288" transform="rotate(-90 8.6 288)">Tekla structures</text>
</g>
<g font-size="1.2">
<text x="372.9" y="15.2">weight kg/m</text>
<text x="385.7" y="15.9">QTY.</text>
<text x="387.4" y="13.2">weight (kg)</text>
<text x="392.7" y="15.9">TOTAL</text>
<text x="335.5" y="18.8">IPE350-J</text>
<text x="335.5" y="21.8">PL8*82.7</text>
<text x="335.5" y="24.8">PL8*84</text>
<text x="335.5" y="27.8">PL15*180</text>
<text x="335.5" y="30.7">PL15*200</text>
<text x="335.5" y="33.7">PL5*130</text>
<text x="335.5" y="36.7">PL5*100</text>
<text x="395.9" y="39.4">(kg)</text>
</g>
</svg>
